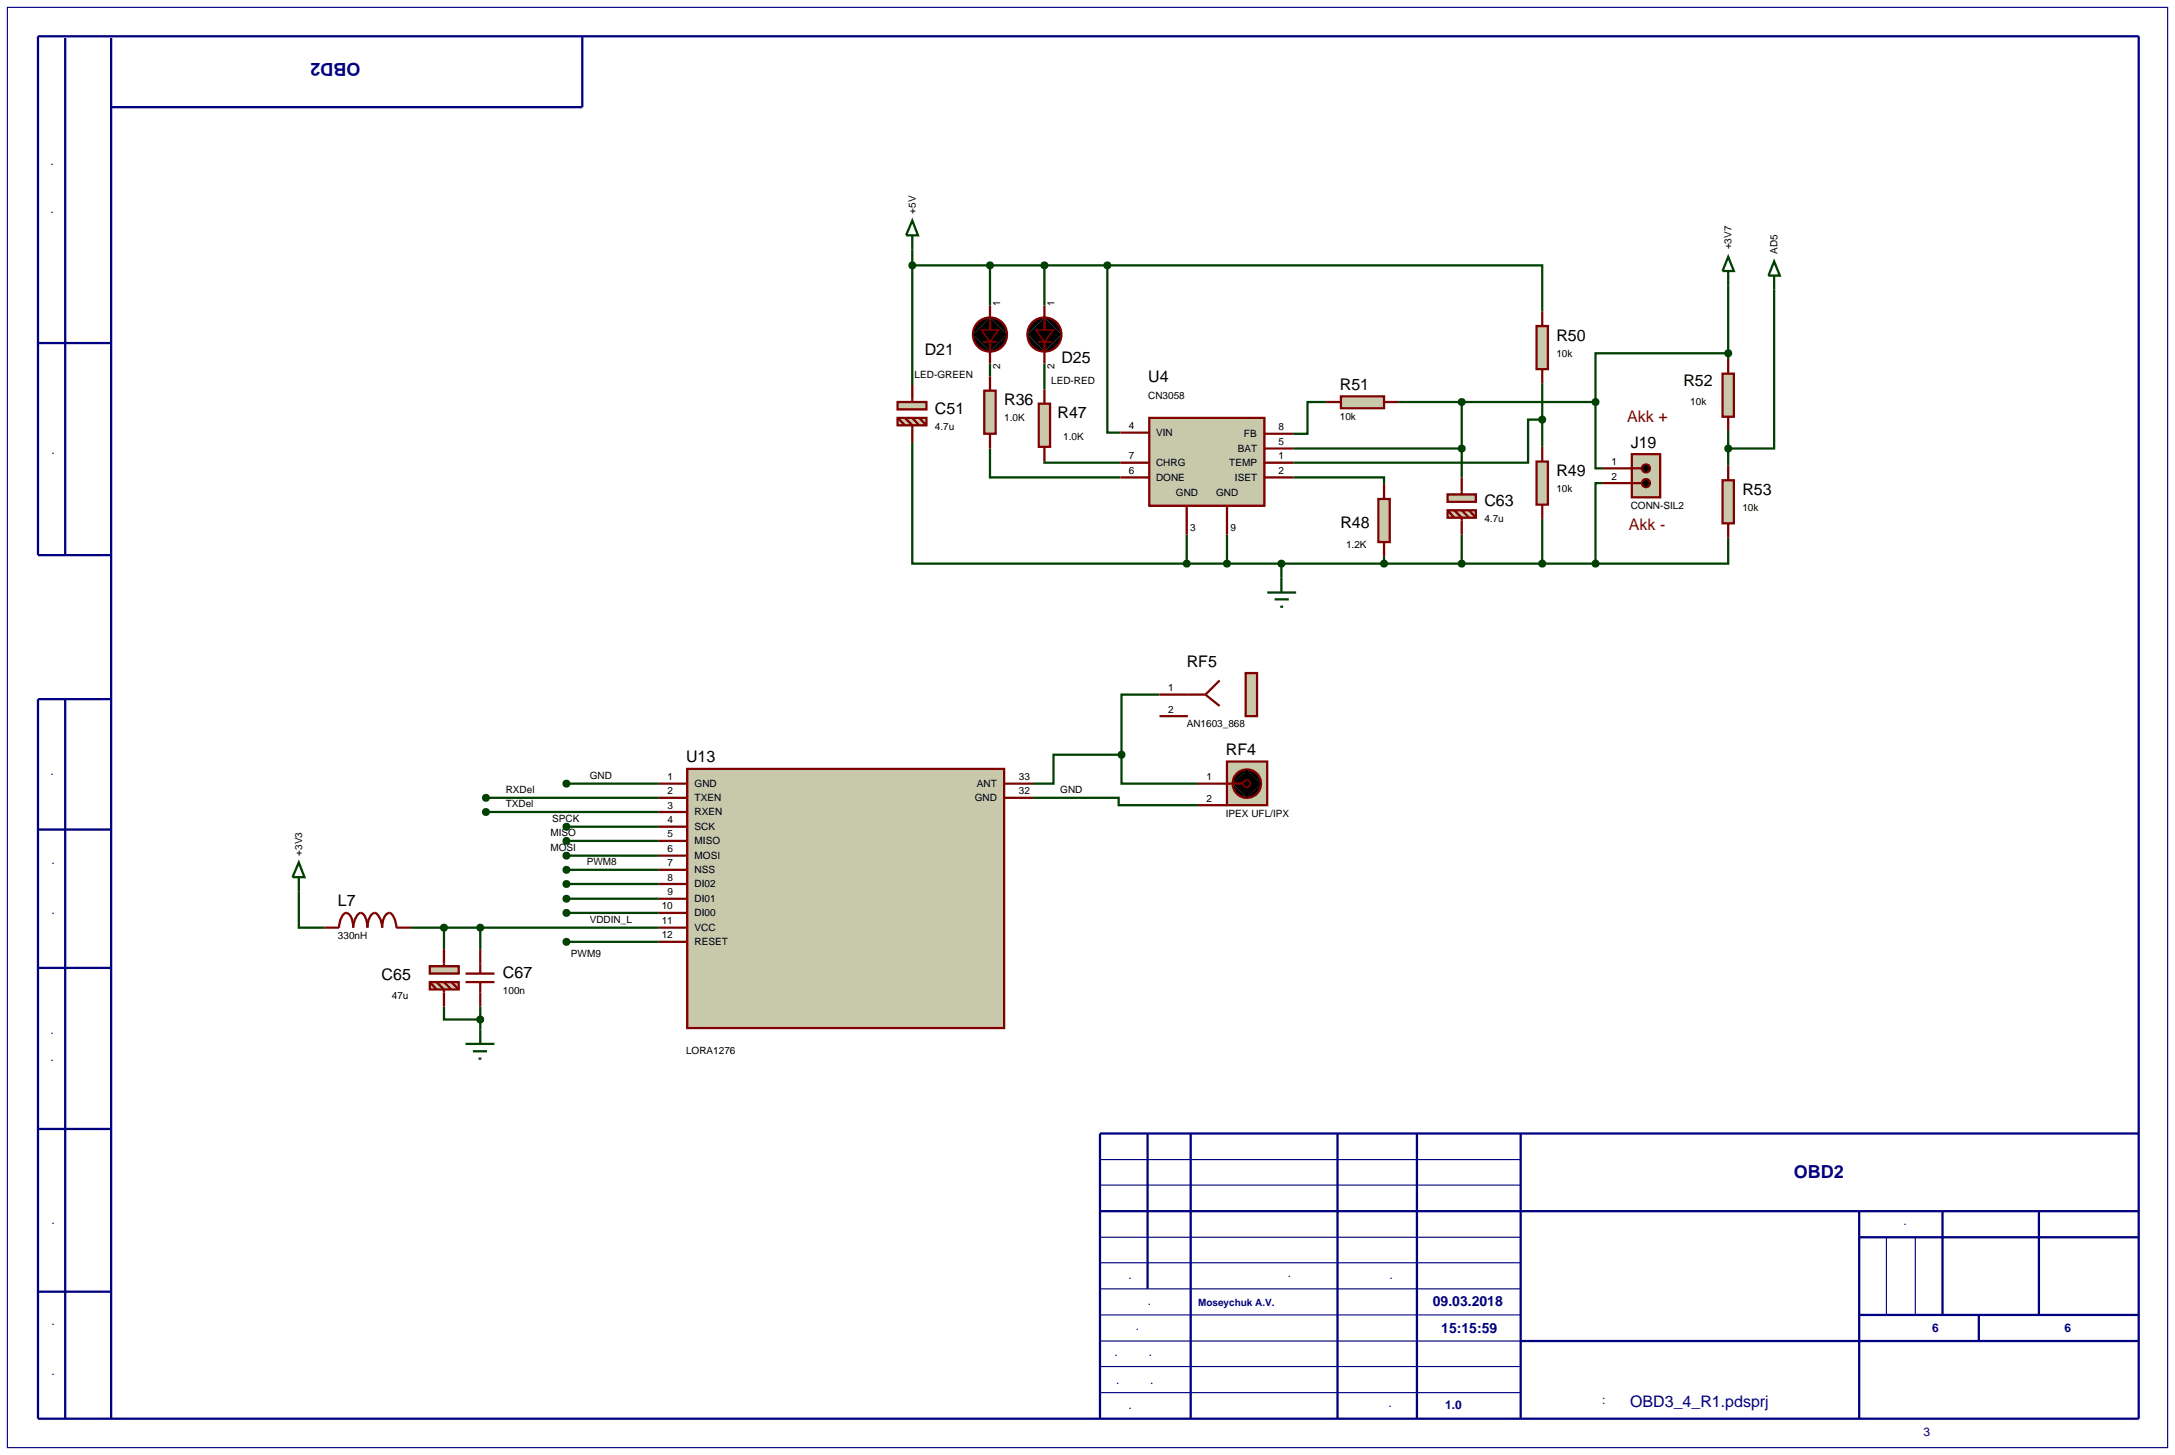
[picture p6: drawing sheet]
<svg xmlns="http://www.w3.org/2000/svg" width="384mm" height="257mm" viewBox="0 0 384 257" stroke-linecap="round" stroke-linejoin="round" font-family="sans-serif">
<path d="M1.3 1.3h381v254h-381zM194 218.2h74.2M194 209h74.2M194 204.5h74.2M332.7 218.2v13.7M337.8 218.2v13.7M194 222.7h74.2M194 231.9h74.2M194 236.5h74.2M194 227.3h74.2M194 241h74.2M194 245.6h74.2" fill="none" stroke="#000080" stroke-width=".2"/>
<g fill="none" stroke="#000080" stroke-width=".4">
<path d="M11.5 6.7v91.2M19.6 6.7v243.5M102.7 6.4v12.5h-83.1M6.7 60.5h12.9M19.6 97.9h-12.9v-91.5h370.5v243.8h-370.5v-126.9h12.9M11.5 123.3v126.9M6.7 146.3h12.9M6.7 170.7h12.9M6.7 199.1h12.9M202.4 199.9v27.4M210 199.9v50.3M235.9 199.9v50.3"/>
<path d="M249.9 199.9v50.3M268.2 199.9v50.3M377.2 199.9h-183.2v50.3M194 213.6h183.2M327.9 213.6v36.6M327.9 218.2h49.3M342.6 213.6v18.3M359.6 213.6v18.3M6.7 227.8h12.9M268.2 236.5h109M327.9 231.9h49.3M349 231.9v4.6"/>
</g>
<g fill="none" stroke="#004000" stroke-width=".4">
<path d="M160.9 46.8h34.4M160.9 44v23.9M174.6 46.8v7.1M184.2 46.8v7.1M195.3 46.8h76.7v8.1M195.3 46.8v29.5h2.3M304.8 50.4v12.9M312.9 51.1v28h-8.1M160.9 78.1v21.3h48.4M174.6 79.1v5.1h23M174.6 64.1v2.3M184.2 64.1v4.6"/>
<path d="M228.1 79.1h29.7M233.9 70.9h-3.3v5.6h-2.5M246.6 70.9h34.8M257.8 70.9v13.3M272 74h-2.5v7.6h-41.4M272 67.6v11.2M281.4 70.9v11.7h1.3M304.8 62.3h-23.4v8.6M304.8 76v6.1M184.2 81.4v.2h13.4M209.3 99.4h72.1M209.3 94.3v5.1"/>
<path d="M216.4 94.3v5.1M226 99.4v2.5M228.1 84.2h16v1.2M244.1 98.1v1.3M257.8 94.3v5.1M272 91.5v7.9M282.7 85.2h-1.3v14.2M304.8 94.8v4.6h-23.4M99.9 138.2h16.3M197.8 133.1v5.1h13.5M197.8 133.1h-12v5.1h-3.6M204.5 122.5h-6.7v10.6"/>
<path d="M52.7 157.2v6.4h4.5M85.7 143.2h30.5M85.7 140.7h30.5M99.9 155.9h16.3M99.9 158.5h16.3M99.9 145.8h16.3M99.9 148.3h16.3M99.9 150.9h16.3M99.9 153.4h16.3M182.2 140.7h15.1v1.3h14M72.5 163.6h43.7M78.3 177.5v2.3h6.4"/>
<path d="M78.3 163.6v3.8M84.7 163.6v3.8M84.7 177.5v4.1M99.9 161h16.3M99.9 166.1h16.3"/>
</g>
<path d="M202.7 73.7h20.3v15.5h-20.3z" fill="#c8c8aa" stroke="#800000" stroke-width=".4"/>
<path d="M197.6 76.3h5.1M223 79.1h5.1M223 76.5h5.1M197.6 81.6h5.1M197.6 84.2h5.1M209.3 89.2v5.1M216.4 89.2v5.1M223 81.6h5.1M223 84.2h5.1" fill="none" stroke="#800000" stroke-width=".4"/>
<path d="M223.5 104.5h5.1M224.8 105.7h2.5M225.8 107h.5M226 101.9v2.6" fill="none" stroke="#004000" stroke-width=".4"/>
<path d="M225.7 99l.3-.1-.5 .5zM226 98.9l.4 .2 .1 .3zM226 99.9l.5-.5-.1 .3zM225.5 99.4l.5 .5-.4-.2z" fill="#004000" stroke="#004000" stroke-width=".4"/>
<path d="M226 98.9l.5 .5-.5 .5-.5-.5z" fill="#004000"/>
<g fill="#000" stroke="#800000" stroke-width=".4">
<path d="M172.7 56.6l1.2-.5 .7-.1-3 3a2.97 2.97 0 0 1 1.1-2.4zM174.6 56a2.95 2.95 0 0 1 3 3zM174.6 62l3-3a2.95 2.95 0 0 1-3 3zM171.6 59l3 3a2.95 2.95 0 0 1-3-3z"/>
<path d="M181.8 57.1a2.97 2.97 0 0 1 2.4-1.1l-3 3 .1-.7zM184.2 56a2.95 2.95 0 0 1 3 3zM187.2 59a2.95 2.95 0 0 1-3 3zM181.2 59l3 3a2.95 2.95 0 0 1-3-3z"/>
</g>
<path d="M174.6 56l3 3-3 3-3-3zM181.2 59l3-3 3 3-3 3z" fill="#000"/>
<path d="M173.3 60.3h2.5M183 60.3h2.5" fill="none" stroke="#800000" stroke-width=".3"/>
<path d="M174.6 53.9v4.3M184.2 53.9v4.3M174.6 60.3v3.8M184.2 60.3v3.8" fill="none" stroke="#800000" stroke-width=".4"/>
<path d="M173.1 58.2h3l-1.5 2.1zM182.7 58.2h3.1l-1.6 2.1z" fill="#000" stroke="#800000" stroke-width=".3"/>
<path d="M173.6 68.9h2v7.6h-2z" fill="#c8c8aa" stroke="#800000" stroke-width=".4"/>
<path d="M174.6 66.4v2.5M174.6 76.5v2.6" fill="none" stroke="#800000" stroke-width=".4"/>
<path d="M183.2 71.2h2v7.6h-2z" fill="#c8c8aa" stroke="#800000" stroke-width=".4"/>
<path d="M184.2 68.7v2.5M184.2 78.8v2.6" fill="none" stroke="#800000" stroke-width=".4"/>
<path d="M243.1 88h2v7.6h-2z" fill="#c8c8aa" stroke="#800000" stroke-width=".4"/>
<path d="M244.1 85.4v2.6M244.1 95.6v2.5" fill="none" stroke="#800000" stroke-width=".4"/>
<path d="M271 81.4h2v7.6h-2z" fill="#c8c8aa" stroke="#800000" stroke-width=".4"/>
<path d="M272 78.8v2.6M272 89v2.5" fill="none" stroke="#800000" stroke-width=".4"/>
<path d="M271 57.5h2v7.6h-2z" fill="#c8c8aa" stroke="#800000" stroke-width=".4"/>
<path d="M272 54.9v2.6M272 65.1v2.5" fill="none" stroke="#800000" stroke-width=".4"/>
<path d="M243.8 99l.3-.1-.5 .5zM244.1 98.9l.4 .2 .1 .3zM244.1 99.9l.5-.5-.1 .3zM243.6 99.4l.5 .5-.3-.1z" fill="#004000" stroke="#004000" stroke-width=".4"/>
<path d="M244.1 98.9l.5 .5-.5 .5-.5-.5z" fill="#004000"/>
<path d="M271.7 73.6l.3-.1-.5 .5zM272 73.5l.4 .2 .1 .3zM272.5 74l-.1 .3-.4 .2zM271.5 74l.5 .5-.3-.1z" fill="#004000" stroke="#004000" stroke-width=".4"/>
<path d="M271.5 74l.5-.5 .5 .5-.5 .5z" fill="#004000"/>
<path d="M257.4 70.6l.4-.2-.5 .5zM257.8 70.4l.4 .2 .1 .3zM258.3 70.9l-.1 .3-.4 .2zM257.3 70.9l.5 .5-.3-.1z" fill="#004000" stroke="#004000" stroke-width=".4"/>
<path d="M257.3 70.9l.5-.5 .5 .5-.5 .5z" fill="#004000"/>
<path d="M287.8 80.1h5v7.6h-5z" fill="#c8c8aa" stroke="#800000" stroke-width=".4"/>
<path d="M282.7 82.6h6.8M282.7 85.2h6.8" fill="none" stroke="#800000" stroke-width=".4"/>
<g fill="#000" stroke="#800000" stroke-width=".4">
<path d="M289.8 82.1l.5-.2-.7 .7zM290.3 81.9a.68 .68 0 0 1 .7 .7zM291 82.6a.68 .68 0 0 1-.7 .7zM289.6 82.6l.7 .7a.68 .68 0 0 1-.7-.7z"/>
<path d="M289.8 84.7l.5-.2-.7 .7zM290.3 84.5a.68 .68 0 0 1 .7 .7zM291 85.2a.68 .68 0 0 1-.7 .7zM289.6 85.2l.7 .7a.68 .68 0 0 1-.7-.7z"/>
</g>
<path d="M290.3 81.9l.7 .7-.7 .7-.7-.7zM289.6 85.2l.7-.7 .7 .7-.7 .7z" fill="#000"/>
<path d="M271.7 99l.3-.1-.5 .5zM272 98.9l.4 .2 .1 .3zM272.5 99.4l-.2 .4-.3 .1zM271.5 99.4l.5 .5-.3-.1z" fill="#004000" stroke="#004000" stroke-width=".4"/>
<path d="M272 98.9l.5 .5-.5 .5-.5-.5z" fill="#004000"/>
<g fill="#c8c8aa" stroke="#800000" stroke-width=".4">
<path d="M158.3 70.9h5.1v1.3h-5.1z"/>
<path d="M158.3 73.7h5.1v1.3h-5.1z"/>
</g>
<path d="M158.3 73.7l1.3 1.3M159.6 73.7l1.3 1.3v3.1M160.9 67.9v3M160.9 73.7l1.2 1.3M162.1 73.7l1.3 1.3" fill="none" stroke="#800000" stroke-width=".4"/>
<g fill="#c8c8aa" stroke="#800000" stroke-width=".4">
<path d="M255.3 87.2h5v1.3h-5z"/>
<path d="M255.3 90h5v1.3h-5z"/>
</g>
<path d="M255.3 90l1.2 1.3M256.5 90l1.3 1.3v3M257.8 84.2v3M257.8 90l1.3 1.3M259.1 90l1.2 1.3" fill="none" stroke="#800000" stroke-width=".4"/>
<path d="M257.4 78.8l.4-.2-.5 .5zM257.8 78.6l.4 .2 .1 .3zM258.3 79.1l-.1 .3-.4 .2zM257.3 79.1l.5 .5-.4-.2z" fill="#004000" stroke="#004000" stroke-width=".4"/>
<path d="M257.3 79.1l.5-.5 .5 .5-.5 .5z" fill="#004000"/>
<path d="M257.5 99l.3-.1-.5 .5zM257.8 98.9l.4 .2 .1 .3zM257.8 99.9l.5-.5-.2 .4zM257.3 99.4l.5 .5-.3-.1z" fill="#004000" stroke="#004000" stroke-width=".4"/>
<path d="M257.8 98.9l.5 .5-.5 .5-.5-.5z" fill="#004000"/>
<path d="M236.5 69.9h7.6v2.1h-7.6z" fill="#c8c8aa" stroke="#800000" stroke-width=".4"/>
<path d="M233.9 70.9h2.6M244.1 70.9h2.5" fill="none" stroke="#800000" stroke-width=".4"/>
<path d="M174.2 46.5l.4-.2-.5 .5zM174.6 46.3l.3 .1 .2 .4zM175.1 46.8l-.2 .4-.3 .1zM174.1 46.8l.5 .5-.4-.2z" fill="#004000" stroke="#004000" stroke-width=".4"/>
<path d="M174.1 46.8l.5-.5 .5 .5-.5 .5z" fill="#004000"/>
<path d="M183.8 46.5l.4-.2-.5 .5zM184.2 46.3l.4 .2 .1 .3zM184.7 46.8l-.1 .3-.4 .2zM183.7 46.8l.5 .5-.4-.2z" fill="#004000" stroke="#004000" stroke-width=".4"/>
<path d="M183.7 46.8l.5-.5 .5 .5-.5 .5z" fill="#004000"/>
<path d="M195 46.4l.3-.1-.5 .5zM195.3 46.3l.3 .1 .2 .4zM195.8 46.8l-.1 .3-.4 .2zM194.8 46.8l.5 .5-.4-.2z" fill="#004000" stroke="#004000" stroke-width=".4"/>
<path d="M194.8 46.8l.5-.5 .5 .5-.5 .5z" fill="#004000"/>
<path d="M160.5 46.5l.4-.2-.5 .5zM160.9 46.3l.3 .1 .2 .4zM160.9 47.3l.5-.5-.1 .3zM160.4 46.8l.5 .5-.4-.2z" fill="#004000" stroke="#004000" stroke-width=".4"/>
<path d="M160.4 46.8l.5-.5 .5 .5-.5 .5z" fill="#004000"/>
<path d="M160.9 38.9l1 2.6h-2.1zM160.9 41.5v2.5" fill="none" stroke="#004000" stroke-width=".4"/>
<path d="M303.8 65.9h2v7.6h-2z" fill="#c8c8aa" stroke="#800000" stroke-width=".4"/>
<path d="M304.8 63.3v2.6M304.8 73.5v2.5" fill="none" stroke="#800000" stroke-width=".4"/>
<path d="M303.8 84.7h2v7.6h-2z" fill="#c8c8aa" stroke="#800000" stroke-width=".4"/>
<path d="M304.8 82.1v2.6M304.8 92.3v2.5" fill="none" stroke="#800000" stroke-width=".4"/>
<path d="M281.1 99l.3-.1-.5 .5zM281.4 98.9l.3 .1 .2 .4zM281.4 99.9l.5-.5-.2 .4zM280.9 99.4l.5 .5-.3-.1z" fill="#004000" stroke="#004000" stroke-width=".4"/>
<path d="M281.4 98.9l.5 .5-.5 .5-.5-.5z" fill="#004000"/>
<path d="M281 70.6l.4-.2-.5 .5zM281.4 70.4l.3 .1 .2 .4zM281.9 70.9l-.2 .4-.3 .1zM280.9 70.9l.5 .5-.4-.2z" fill="#004000" stroke="#004000" stroke-width=".4"/>
<path d="M280.9 70.9l.5-.5 .5 .5-.5 .5z" fill="#004000"/>
<path d="M312.9 46.1l1 2.5h-2zM312.9 48.6v2.5" fill="none" stroke="#004000" stroke-width=".4"/>
<path d="M304.4 78.8l.4-.2-.5 .5zM304.8 78.6l.4 .2 .1 .3zM305.3 79.1l-.1 .3-.4 .2zM304.3 79.1l.5 .5-.4-.2z" fill="#004000" stroke="#004000" stroke-width=".4"/>
<path d="M304.8 78.6l.5 .5-.5 .5-.5-.5z" fill="#004000"/>
<path d="M209 99l.3-.1-.5 .5zM209.3 98.9l.3 .1 .2 .4zM209.3 99.9l.5-.5-.2 .4zM208.8 99.4l.5 .5-.3-.1z" fill="#004000" stroke="#004000" stroke-width=".4"/>
<path d="M209.3 98.9l.5 .5-.5 .5-.5-.5z" fill="#004000"/>
<path d="M216.1 99l.3-.1-.5 .5zM216.4 98.9l.4 .2 .1 .3zM216.4 99.9l.5-.5-.2 .4zM215.9 99.4l.5 .5-.4-.2z" fill="#004000" stroke="#004000" stroke-width=".4"/>
<path d="M216.4 98.9l.5 .5-.5 .5-.5-.5z" fill="#004000"/>
<path d="M304.8 45.3l1 2.5h-2zM304.8 47.8v2.6" fill="none" stroke="#004000" stroke-width=".4"/>
<path d="M304.5 61.9l.3-.1-.5 .5zM304.8 61.8l.4 .2 .1 .3zM305.3 62.3l-.1 .3-.4 .2zM304.3 62.3l.5 .5-.4-.2z" fill="#004000" stroke="#004000" stroke-width=".4"/>
<path d="M304.8 61.8l.5 .5-.5 .5-.5-.5z" fill="#004000"/>
<path d="M121.2 135.6h55.9v45.7h-55.9z" fill="#c8c8aa" stroke="#800000" stroke-width=".4"/>
<g fill="none" stroke="#800000" stroke-width=".4">
<path d="M116.2 138.2h5M177.1 138.2h5.1M116.2 140.7h5M116.2 153.4h5M116.2 150.9h5M116.2 148.3h5M116.2 145.8h5M116.2 143.2h5M116.2 155.9h5M116.2 158.5h5M177.1 140.7h5.1M116.2 163.6h5"/>
<path d="M116.2 161h5M116.2 166.1h5"/>
</g>
<path d="M99.6 137.8l.3-.1-.5 .5zM99.9 137.7l.3 .1 .2 .4zM100.4 138.2l-.2 .4-.3 .1zM99.4 138.2l.5 .5-.3-.1z" fill="#004000" stroke="#004000" stroke-width=".4"/>
<path d="M99.9 137.7l.5 .5-.5 .5-.5-.5z" fill="#004000"/>
<path d="M99.6 155.5l.3-.1-.5 .5zM99.9 155.4l.3 .1 .2 .4zM100.4 155.9l-.1 .3-.4 .2zM99.4 155.9l.5 .5-.4-.2z" fill="#004000" stroke="#004000" stroke-width=".4"/>
<path d="M99.4 155.9l.5-.5 .5 .5-.5 .5z" fill="#004000"/>
<path d="M99.6 158.1l.3-.1-.5 .5zM99.9 158l.3 .1 .2 .4zM100.4 158.5l-.1 .3-.4 .2zM99.4 158.5l.5 .5-.4-.2z" fill="#004000" stroke="#004000" stroke-width=".4"/>
<path d="M99.9 158l.5 .5-.5 .5-.5-.5z" fill="#004000"/>
<path d="M99.5 160.7l.4-.2-.5 .5zM99.9 160.5l.4 .2 .1 .3zM99.9 161.5l.5-.5-.1 .3zM99.4 161l.5 .5-.3-.1z" fill="#004000" stroke="#004000" stroke-width=".4"/>
<path d="M99.4 161l.5-.5 .5 .5-.5 .5z" fill="#004000"/>
<path d="M216.4 134.3h7.1v7.7h-7.1z" fill="#c8c8aa" stroke="#800000" stroke-width=".4"/>
<g fill="#000" stroke="#800000" stroke-width=".4">
<path d="M218.3 136.2l1-.4 .6-.1-2.5 2.5a2.48 2.48 0 0 1 .9-2zM219.9 135.7a2.48 2.48 0 0 1 2.5 2.5zM222.4 138.2a2.48 2.48 0 0 1-2.5 2.5zM217.4 138.2l2.5 2.5a2.48 2.48 0 0 1-2.5-2.5z"/>
<path d="M219.5 137.8l.4-.2-.6 .6zM219.9 137.6a.65 .65 0 0 1 .6 .6zM220.5 138.2a.65 .65 0 0 1-.6 .6zM219.3 138.2l.6 .6a.65 .65 0 0 1-.6-.6z"/>
</g>
<path d="M219.9 135.7l2.5 2.5-2.5 2.5-2.5-2.5zM219.3 138.2l.6-.6 .6 .6-.6 .6z" fill="#000"/>
<path d="M211.3 138.2h8.1M211.3 142h5.1" fill="none" stroke="#800000" stroke-width=".4"/>
<path d="M219.7 118.7h2v7.6h-2z" fill="#c8c8aa" stroke="#800000" stroke-width=".4"/>
<path d="M215.1 120l-2.5 2.5M204.5 122.5h8.1M204.5 126.3h5M212.6 122.5l2.5 2" fill="none" stroke="#800000" stroke-width=".4"/>
<path d="M99.6 145.4l.3-.1-.5 .5zM99.9 145.3l.3 .1 .2 .4zM100.4 145.8l-.1 .3-.4 .2zM99.4 145.8l.5 .5-.4-.2z" fill="#004000" stroke="#004000" stroke-width=".4"/>
<path d="M99.4 145.8l.5-.5 .5 .5-.5 .5z" fill="#004000"/>
<path d="M99.5 148l.4-.2-.5 .5zM99.9 147.8l.4 .2 .1 .3zM100.4 148.3l-.1 .3-.4 .2zM99.4 148.3l.5 .5-.3-.1z" fill="#004000" stroke="#004000" stroke-width=".4"/>
<path d="M99.4 148.3l.5-.5 .5 .5-.5 .5z" fill="#004000"/>
<path d="M99.6 150.5l.3-.1-.5 .5zM99.9 150.4l.3 .1 .2 .4zM100.4 150.9l-.2 .4-.3 .1zM99.4 150.9l.5 .5-.3-.1z" fill="#004000" stroke="#004000" stroke-width=".4"/>
<path d="M99.9 150.4l.5 .5-.5 .5-.5-.5z" fill="#004000"/>
<path d="M99.6 153l.3-.1-.5 .5zM99.9 152.9l.4 .2 .1 .3zM100.4 153.4l-.1 .3-.4 .2zM99.4 153.4l.5 .5-.3-.1z" fill="#004000" stroke="#004000" stroke-width=".4"/>
<path d="M99.9 152.9l.5 .5-.5 .5-.5-.5z" fill="#004000"/>
<path d="M85.3 142.9l.4-.2-.5 .5zM85.7 142.7l.3 .1 .2 .4zM86.2 143.2l-.2 .4-.3 .1zM85.2 143.2l.5 .5-.4-.2z" fill="#004000" stroke="#004000" stroke-width=".4"/>
<path d="M85.2 143.2l.5-.5 .5 .5-.5 .5z" fill="#004000"/>
<path d="M99.6 165.7l.3-.1-.5 .5zM99.9 165.6l.4 .2 .1 .3zM100.4 166.1l-.2 .4-.3 .1zM99.4 166.1l.5 .5-.3-.1z" fill="#004000" stroke="#004000" stroke-width=".4"/>
<path d="M99.9 165.6l.5 .5-.5 .5-.5-.5z" fill="#004000"/>
<path d="M85.4 140.3l.3-.1-.5 .5zM85.7 140.2l.3 .1 .2 .4zM85.7 141.2l.5-.5-.2 .4zM85.2 140.7l.5 .5-.4-.2z" fill="#004000" stroke="#004000" stroke-width=".4"/>
<path d="M85.7 140.2l.5 .5-.5 .5-.5-.5z" fill="#004000"/>
<path d="M197.5 132.7l.3-.1-.5 .5zM197.8 132.6l.3 .1 .2 .4zM198.3 133.1l-.1 .3-.4 .2zM197.3 133.1l.5 .5-.4-.2z" fill="#004000" stroke="#004000" stroke-width=".4"/>
<path d="M197.3 133.1l.5-.5 .5 .5-.5 .5z" fill="#004000"/>
<path d="M57.2 163.6h2.6a2.77 2.77 0 0 1 1.2-2.6 1.5 1.5 0 0 1 1.1 1.3l.2 1.3a2.79 2.79 0 0 1 1.3-2.6 1.5 1.5 0 0 1 1 1.3l.2 1.3a3.3 3.3 0 0 1 1-2.5l.3-.1a2.79 2.79 0 0 1 1.3 2.6 3.2 3.2 0 0 1 .9-2.5l.4-.1a2.77 2.77 0 0 1 1.2 2.6h2.6" fill="none" stroke="#800000" stroke-width=".4"/>
<path d="M52.7 152.1l1 2.6h-2.1zM52.7 154.7v2.5" fill="none" stroke="#004000" stroke-width=".4"/>
<g fill="#c8c8aa" stroke="#800000" stroke-width=".4">
<path d="M75.8 170.4h5.1v1.3h-5.1z"/>
<path d="M75.8 173.2h5.1v1.3h-5.1z"/>
</g>
<path d="M75.8 173.2l1.2 1.3M77 173.2l1.3 1.3v3M78.3 167.4v3M78.3 173.2l1.3 1.3M79.6 173.2l1.3 1.3M82.1 173.2h5.1M82.1 171.7h5.1M84.7 167.4v4.3M84.7 173.2v4.3" fill="none" stroke="#800000" stroke-width=".4"/>
<path d="M82.1 184.1h5.1M83.4 185.4h2.5M84.4 186.7h.5M84.7 181.6v2.5" fill="none" stroke="#004000" stroke-width=".4"/>
<path d="M84.4 163.2l.3-.1-.5 .5zM84.7 163.1l.3 .1 .2 .4zM84.7 164.1l.5-.5-.2 .4zM84.2 163.6l.5 .5-.3-.1z" fill="#004000" stroke="#004000" stroke-width=".4"/>
<path d="M84.2 163.6l.5-.5 .5 .5-.5 .5z" fill="#004000"/>
<path d="M77.9 163.3l.4-.2-.5 .5zM78.3 163.1l.3 .1 .2 .4zM78.8 163.6l-.2 .4-.3 .1zM77.8 163.6l.5 .5-.3-.1z" fill="#004000" stroke="#004000" stroke-width=".4"/>
<path d="M77.8 163.6l.5-.5 .5 .5-.5 .5z" fill="#004000"/>
<path d="M84.4 179.4l.3-.1-.5 .5zM84.7 179.3l.3 .1 .2 .4zM85.2 179.8l-.2 .4-.3 .1zM84.2 179.8l.5 .5-.4-.2z" fill="#004000" stroke="#004000" stroke-width=".4"/>
<path d="M84.2 179.8l.5-.5 .5 .5-.5 .5z" fill="#004000"/>
<g font-size="3.2" fill="#000080">
<text x="63.6" y="11.2" transform="rotate(-180 63.6 11.2)">OBD2</text>
<text x="316.4" y="207.7">OBD2</text>
</g>
<g font-size="2.8">
<text x="163.1" y="62.6">D21</text>
<text x="187.2" y="64.1">D25</text>
<text x="274.5" y="60.1">R50</text>
<text x="177.1" y="71.5">R36</text>
<text x="202.5" y="67.4">U4</text>
<text x="236.3" y="68.8">R51</text>
<text x="296.9" y="68.2">R52</text>
<text x="164.9" y="73">C51</text>
<text x="186.5" y="73.8">R47</text>
<text x="274.5" y="84">R49</text>
<text x="287.6" y="79">J19</text>
<text x="261.8" y="89.3">C63</text>
<text x="307.3" y="87.3">R53</text>
<text x="236.4" y="93.1">R48</text>
<text x="209.3" y="117.6">RF5</text>
<text x="121" y="134.5">U13</text>
<text x="216.2" y="133.2">RF4</text>
<text x="59.6" y="159.9">L7</text>
<text x="67.3" y="172.8">C65</text>
<text x="88.7" y="172.5">C67</text>
</g>
<g font-size="2.8" fill="#800000">
<text x="287" y="74.5">Akk +</text>
<text x="287.3" y="93.6">Akk -</text>
</g>
<text font-size="2.8" fill="#000080" x="287.5" y="248.1">OBD3_4_R1.pdsprj</text>
<g font-size="2.5" fill="#000080">
<text x="252.7" y="230.3">09.03.2018</text>
<text x="254.2" y="235">15:15:59</text>
</g>
<g font-size="2.1" fill="#000080">
<text x="9.3" y="42.7" transform="rotate(-90 9.3 42.7)">Перв. примен.</text>
<text x="9.5" y="86.3" transform="rotate(-90 9.5 86.3)">Справ. №</text>
<text x="9.3" y="141.9" transform="rotate(-90 9.3 141.9)">Подп. и дата</text>
<text x="9.5" y="165.2" transform="rotate(-90 9.5 165.2)">Инв. № дубл.</text>
<text x="9.3" y="192.2" transform="rotate(-90 9.3 192.2)">Взам. инв. №</text>
<text x="9.5" y="221.1" transform="rotate(-90 9.5 221.1)">Подп. и дата</text>
<text x="332.2" y="216.1">Лит.</text>
<text x="195.1" y="225.5">Изм.</text>
<text x="218.4" y="225.2">№ докум.</text>
<text x="240" y="225.5">Подп.</text>
<text x="195.3" y="230.1">Разраб.</text>
<text x="195.3" y="234.6">Пров.</text>
<text x="195.3" y="239.2">Т.контр.</text>
<text x="340.8" y="234.9">6</text>
<text x="364.1" y="234.9">6</text>
<text x="195.3" y="244">Н.контр.</text>
<text x="9.5" y="246.5" transform="rotate(-90 9.5 246.5)">Инв. № подл.</text>
<text x="195.6" y="248.4">Утв.</text>
<text x="239" y="248.1">Ревиз.</text>
<text x="254.9" y="248.4">1.0</text>
<text x="269" y="247.6">Файл проекта:</text>
<text x="329.7" y="253.2">Формат А3</text>
</g>
<g font-size="1.8">
<text x="161.5" y="37.7" transform="rotate(-90 161.5 37.7)">+5V</text>
<text x="305.4" y="44" transform="rotate(-90 305.4 44)">+3V7</text>
<text x="313.5" y="44.8" transform="rotate(-90 313.5 44.8)">AD5</text>
<text x="176.4" y="53.9" transform="rotate(-90 176.4 53.9)">1</text>
<text x="186" y="53.9" transform="rotate(-90 186 53.9)">1</text>
<text x="176.4" y="65.1" transform="rotate(-90 176.4 65.1)">2</text>
<text x="186" y="65.1" transform="rotate(-90 186 65.1)">2</text>
<text x="274.5" y="62.9">10k</text>
<text x="161.3" y="66.7">LED-GREEN</text>
<text x="185.4" y="67.7">LED-RED</text>
<text x="202.5" y="70.3">CN3058</text>
<text x="298.1" y="71.5">10k</text>
<text x="164.9" y="75.8">4.7u</text>
<text x="177.1" y="74.3">1.0K</text>
<text x="187.5" y="77.6">1.0K</text>
<text x="199.1" y="75.7">4</text>
<text x="203.9" y="76.9">VIN</text>
<text x="219.4" y="77.1">FB</text>
<text x="225.5" y="75.9">8</text>
<text x="236.3" y="74">10k</text>
<text x="199.1" y="81">7</text>
<text x="199.1" y="83.6">6</text>
<text x="203.9" y="82.2">CHRG</text>
<text x="216.8" y="82.2">TEMP</text>
<text x="218.3" y="79.7">BAT</text>
<text x="225.5" y="83.6">2</text>
<text x="225.5" y="81">1</text>
<text x="225.5" y="78.5">5</text>
<text x="284.2" y="82">1</text>
<text x="203.9" y="84.8">DONE</text>
<text x="207.4" y="87.4">GND</text>
<text x="214.5" y="87.4">GND</text>
<text x="217.8" y="84.8">ISET</text>
<text x="274.5" y="86.8">10k</text>
<text x="284.2" y="84.6">2</text>
<text x="287.6" y="89.7">CONN-SIL2</text>
<text x="209.9" y="93.6">3</text>
<text x="217" y="93.6">9</text>
<text x="261.8" y="92.1">4.7u</text>
<text x="307.3" y="90.1">10k</text>
<text x="237.4" y="96.7">1.2K</text>
<text x="206" y="121.9">1</text>
<text x="206" y="125.7">2</text>
<text x="209.3" y="128.3">AN1603_868</text>
<text x="104" y="137.4">GND</text>
<text x="117.7" y="137.6">1</text>
<text x="179.7" y="137.6">33</text>
<text x="212.8" y="137.6">1</text>
<text x="89.2" y="142.4">TXDel</text>
<text x="89.2" y="139.9">RXDel</text>
<text x="117.7" y="142.6">3</text>
<text x="117.7" y="140.1">2</text>
<text x="122.5" y="143.8">RXEN</text>
<text x="122.5" y="141.3">TXEN</text>
<text x="122.5" y="138.8">GND</text>
<text x="171.9" y="141.3">GND</text>
<text x="172.3" y="138.8">ANT</text>
<text x="179.7" y="140.1">32</text>
<text x="187" y="139.9">GND</text>
<text x="212.8" y="141.4">2</text>
<text x="216.2" y="144">IPEX UFL/IPX</text>
<text x="97.1" y="147.5">MISO</text>
<text x="97.4" y="145">SPCK</text>
<text x="117.7" y="147.7">5</text>
<text x="117.7" y="145.2">4</text>
<text x="122.5" y="148.9">MISO</text>
<text x="122.5" y="146.4">SCK</text>
<text x="53.3" y="150.9" transform="rotate(-90 53.3 150.9)">+3V3</text>
<text x="97.1" y="150.1">MOSI</text>
<text x="103.5" y="152.6">PWM8</text>
<text x="117.7" y="152.8">7</text>
<text x="117.7" y="150.3">6</text>
<text x="117.7" y="155.3">8</text>
<text x="122.5" y="154">NSS</text>
<text x="122.5" y="151.5">MOSI</text>
<text x="116.7" y="160.4">10</text>
<text x="117.7" y="157.9">9</text>
<text x="122.5" y="161.6">DI00</text>
<text x="122.5" y="156.5">DI02</text>
<text x="122.5" y="159.1">DI01</text>
<text x="59.6" y="165.6">330nH</text>
<text x="104" y="162.8">VDDIN_L</text>
<text x="116.7" y="163">11</text>
<text x="116.7" y="165.5">12</text>
<text x="122.5" y="164.2">VCC</text>
<text x="122.5" y="166.7">RESET</text>
<text x="100.7" y="168.8">PWM9</text>
<text x="69.1" y="176.1">47u</text>
<text x="88.7" y="175.3">100n</text>
<text x="121" y="185.9">LORA1276</text>
</g>
<text font-size="1.8" fill="#000080" x="211.3" y="230.4">Moseychuk A.V.</text>
</svg>
